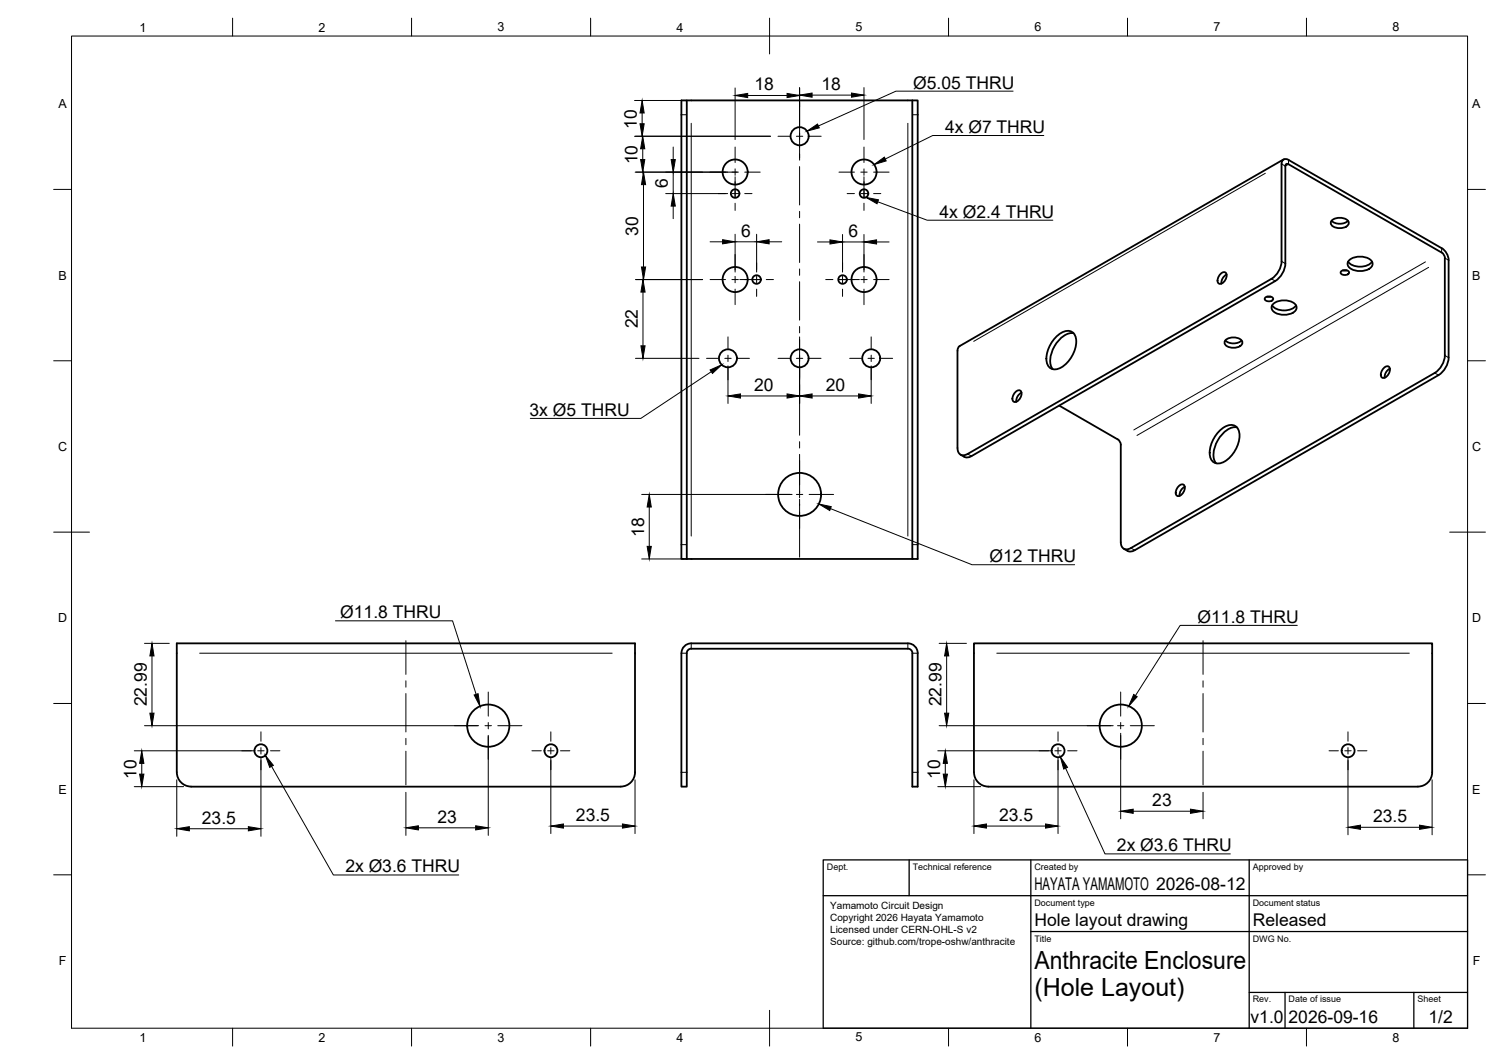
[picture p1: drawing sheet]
<svg xmlns="http://www.w3.org/2000/svg" width="420mm" height="297mm" viewBox="0 0 420 297" stroke-linecap="round" stroke-linejoin="round" font-family="sans-serif">
<!-- layer: Visible -->
<g fill="none" stroke="#000" stroke-width=".51">
<path d="M190.4 28h1.5v128h-1.5zM191.9 28h63M254.9 28h1.5v128h-1.5zM358.6 44.5l-90.8 52.3-.3 1.1v27.2a1.73 1.73 0 0 0 .8 1.8 1.73 1.73 0 0 0 2-.2M341.1 76.4a.91 .91 0 0 1 1.2-.3 .91 .91 0 0 1 .3 1.2l-.5 1.2a.98 .98 0 0 1-1.1 .8 .98 .98 0 0 1-.9-.9l.2-.9zM342.7 76.7a2.7 2.7 0 0 0-1.5 2.5M356.2 78.5l-85.7 49.2a2.55 2.55 0 0 1-2.2-.8M372 61.6a3.6 3.6 0 0 0 4.6 0M372.1 61.5a3.5 3.5 0 0 1 4.6 .4 1.58 1.58 0 0 1-1.8 1.8h-.6a2.23 2.23 0 0 1-2.5-1.5zM374.6 75.8a1.47 1.47 0 0 1 2.3 .3 1.38 1.38 0 0 1-2.4 0zM375.1 75.5h1.1M376.6 73a4.7 4.7 0 0 0 6.7 0"/>
<path d="M377 72.6a4.9 4.9 0 0 1 6.3 .4 1.72 1.72 0 0 1-1.5 2.4 4.7 4.7 0 0 1-5.2-1.1 1.32 1.32 0 0 1 .4-1.7zM402.7 70.5l-43.1-24.8-.5 .3v.4v27.1a6.3 6.3 0 0 1-2.9 5M402.8 70.5l.5 .5 .3 1v27.2M404.7 72.7v27.1M404.7 72.6l-.2-1.1-.5-1-1.3-1.2-42.7-24.7a1.21 1.21 0 0 0-1.4-.1 1.21 1.21 0 0 0-.6 1.3v27.1a6.3 6.3 0 0 1-2.8 4.9l-84.9 48.9M295.2 93.9a3.7 3.7 0 0 1 4.5-1.1 5.1 5.1 0 0 1 .2 5.9 7.5 7.5 0 0 1-4.9 4.4 2.45 2.45 0 0 1-2.7-3 9.3 9.3 0 0 1 2.9-6.2zM299.9 93a5.7 5.7 0 0 0-5.3 3.7 6.1 6.1 0 0 0-.5 6.4M342.3 95a3.5 3.5 0 0 0 4.6 0M342.4 94.9a3.4 3.4 0 0 1 4.6 .4 1.57 1.57 0 0 1-1.8 1.8h-.6a2.21 2.21 0 0 1-2.5-1.5zM353.4 83.2a1.47 1.47 0 0 1 2.3 .2 1.38 1.38 0 0 1-2.4 0zM353.9 82.8h1.1M355.4 85.3a4.7 4.7 0 0 0 6.7 0"/>
<path d="M355.7 84.8a4.9 4.9 0 0 1 6.3 .4 1.72 1.72 0 0 1-1.4 2.4 4.7 4.7 0 0 1-5.2-1.1 1.32 1.32 0 0 1 .3-1.7zM403.6 99.2a6.3 6.3 0 0 1-2.8 4.9l-84.9 48.9a1.73 1.73 0 0 1-2 .2 1.73 1.73 0 0 1-.8-1.9v-27.1l-.2-.7-.7-.9-16.3-9.4M404.7 99.8a6.3 6.3 0 0 1-2.8 4.9l-84.9 48.9M283.8 109.4a.91 .91 0 0 1 1.2-.4 .91 .91 0 0 1 .3 1.3l-.5 1.2a.98 .98 0 0 1-1.1 .7 .98 .98 0 0 1-.9-.9l.2-.8zM285.4 109.6a2.7 2.7 0 0 0-1.5 2.6M345.5 119.3a5.7 5.7 0 0 0-5.3 3.6 6.1 6.1 0 0 0-.5 6.4M386.7 102.7a.91 .91 0 0 1 1.2-.4 .91 .91 0 0 1 .4 1.3l-.6 1.2a.98 .98 0 0 1-1.1 .7 .98 .98 0 0 1-.9-.9l.2-.8zM388.3 102.9a2.7 2.7 0 0 0-1.5 2.6M329.4 135.6a.91 .91 0 0 1 1.2-.3 .91 .91 0 0 1 .4 1.2l-.6 1.3a.98 .98 0 0 1-1.1 .7 .98 .98 0 0 1-.9-.9l.2-.9zM331 135.9a2.7 2.7 0 0 0-1.5 2.5M340.8 120.2a3.7 3.7 0 0 1 4.5-1.1 5.1 5.1 0 0 1 .2 5.8 7.5 7.5 0 0 1-4.8 4.5 2.45 2.45 0 0 1-2.8-3 9.3 9.3 0 0 1 2.9-6.2zM191.9 156h63"/>
<path d="M313.9 153.2a2.39 2.39 0 0 0 3.1 .4M253.6 179.6h-60.5a2.77 2.77 0 0 0-2.7 2.8v37.2h1.5v-37.2a1.26 1.26 0 0 1 1.2-1.3h60.5M253.6 179.6a2.74 2.74 0 0 1 2.8 2.8v37.2h-1.5v-37.2M253.6 181.1a1.26 1.26 0 0 1 1.3 1.2M53.4 219.6a4 4 0 0 1-4-4v-36h128v36a4 4 0 0 1-4 4h-120M396.1 219.6a4 4 0 0 0 4-4v-36h-128v36a4 4 0 0 0 4 4h120"/>
<circle cx="223.4" cy="38" r="2.53"/>
<circle cx="205.4" cy="48" r="3.5"/>
<circle cx="205.4" cy="54" r="1.2"/>
<circle cx="241.4" cy="48" r="3.5"/>
<circle cx="241.4" cy="54" r="1.2"/>
<circle cx="205.4" cy="78" r="3.5"/>
<circle cx="211.4" cy="78" r="1.2"/>
<circle cx="235.4" cy="78" r="1.2"/>
<circle cx="241.4" cy="78" r="3.5"/>
<circle cx="203.4" cy="100" r="2.51"/>
<circle cx="223.4" cy="100" r="2.51"/>
<circle cx="243.4" cy="100" r="2.51"/>
<circle cx="223.4" cy="138" r="6"/>
<circle cx="72.9" cy="209.6" r="1.81"/>
<circle cx="136.4" cy="202.6" r="5.9"/>
<circle cx="153.9" cy="209.6" r="1.81"/>
<circle cx="295.6" cy="209.6" r="1.81"/>
<circle cx="313.1" cy="202.6" r="5.9"/>
<circle cx="376.6" cy="209.6" r="1.81"/>
</g>
<!-- layer: Visible Narrow -->
<g fill="none" stroke="#000" stroke-width=".28">
<path d="M190.4 32h1.4M193.1 34.4v115.3M253.6 34.4v115.3M255 32h1.3M353.5 48.4l-81.5 46.9M358.1 45.8l.9 .5M359.9 45.9l-.8 .4M360 44.7v1.1M355.2 77.9l1 .5M358.1 73l.9 .5M398.2 73.1l-81.5 46.9M399.1 74.6l-81.5 47"/>
<path d="M402.7 69.3v1.1M403.7 72.1l.9 .5M403.7 99.3l.9 .5M400.9 104.1l.9 .6M270.4 126.8l.9 .5M190.4 152h1.4M255 152h1.3M316 153l.9 .6M193.1 179.7v1.3M253.6 179.7v1.3M55.8 182.4h115.2M190.4 182.4h1.4"/>
<path d="M255 182.4h1.3M278.5 182.4h115.2M190.4 215.6h1.4M255 215.6h1.3"/>
</g>
<!-- layer: BORDER -->
<g fill="none" stroke="#000" stroke-width=".28">
<path d="M20 10.1h390v276.9h-390zM65 5.1v5M115 5.1v5M165 5.1v5M215 5.1v10M265 5.1v5M315 5.1v5M365 5.1v5M15 52.9h5M410 52.9h5M15 100.7h5M410 100.7h5"/>
<path d="M15 148.6h10M405 148.6h10M15 196.4h5M410 196.4h5M15 244.2h5M410 244.2h5M65 287v5M115 287v5M165 287v5M215 282.1v9.9M265 287v5M315 287v5"/>
<path d="M365 287v5"/>
</g>
<!-- layer: TITLEBLOCK -->
<path d="M230 240.1h180v46.9h-180zM230 250h180M254 240.1v9.9M288 240.1v46.9M349 240.1v46.9M288 260.1h122M349 277.1h61M359 277.1v9.9M395 277.1v9.9" fill="none" stroke="#000" stroke-width=".36"/>
<!-- layer: Smart Centers -->
<g fill="none" stroke="#000" stroke-width=".28">
<path d="M217.3 38h3.4M222.5 38h1.8M223.4 28.5v16.2M226 38h3.4M198.4 48.1h4.3M200.7 54h2M204.5 48.1h1.8M204.5 54h1.8M205.4 41v4.4M205.4 47.1v1.8M205.4 49.3v5.7M205.4 56.7v2"/>
<path d="M208 48.1h4.4M208 54h2.1M223.4 46.5v10.7M223.4 59v1.8M234.4 48.1h4.3M236.7 54h2M240.5 48.1h1.8M240.5 54h1.8M241.4 41v4.4M241.4 47.1v1.8M241.4 49.3v5.7M241.4 56.7v2"/>
<path d="M244.1 48.1h4.3M244.1 54h2M198.4 78h4.3M204.5 78h1.8M205.4 71v4.4M205.4 77.2v1.7M206.7 78h5.7M211.4 73.3v2.1M211.4 77.2v1.7M214.1 78h2M223.4 62.6v10.7M223.4 75.1v1.8"/>
<path d="M223.4 78.6v10.8M230.7 78h2M234.4 78h5.7M235.4 73.3v2.1M235.4 77.2v1.7M240.5 78h1.8M241.4 71v4.4M241.4 77.2v1.7M244.1 78h4.3M203.4 94.1v3.3M203.4 99.2v1.7M205.4 80.7v4.4"/>
<path d="M211.4 80.7v2M223.4 91.2v1.7M223.4 94.1v12M235.4 80.7v2M241.4 80.7v4.4M243.4 94.1v3.3M243.4 99.2v1.7M197.4 100h3.3M202.5 100h1.8M203.4 102.7v3.4M206.1 100h3.3M217.4 100h3.3"/>
<path d="M222.5 100h1.8M223.4 107.2v1.8M223.4 110.8v10.7M226 100h3.4M237.4 100h3.3M242.5 100h1.8M243.4 102.7v3.4M246 100h3.4M213.9 138h6.8M222.5 138h1.8M223.4 123.3v1.8M223.4 126.9v12"/>
<path d="M223.4 139.4v16.1M226 138h6.9M113.4 178.9v9.4M336.1 178.9v9.4M113.4 190.1v1.7M113.4 193.6v10.8M136.4 193.2v6.7M313.1 193.2v6.7M336.1 190.1v1.7M336.1 193.6v10.8M67.6 209.6h2.6M72 209.6h1.8"/>
<path d="M72.9 204.3v2.6M72.9 208.7v1.8M72.9 212.3v2.6M75.6 209.6h2.6M113.4 206.1v1.8M113.4 209.7v9.4M127 202.6h6.7M135.5 202.6h1.8M136.4 201.7v1.8M136.4 205.3v6.7M139.1 202.6h6.7M148.6 209.6h2.6"/>
<path d="M153 209.6h1.8M153.9 204.3v2.6M153.9 208.7v1.8M153.9 212.3v2.6M156.6 209.6h2.6M290.3 209.6h2.6M294.7 209.6h1.8M295.6 204.3v2.6M295.6 208.7v1.8M295.6 212.3v2.6M298.3 209.6h2.6M303.7 202.6h6.7"/>
<path d="M312.2 202.6h1.8M313.1 201.7v1.8M313.1 205.3v6.7M315.8 202.6h6.7M336.1 206.1v1.8M336.1 209.7v9.4M371.3 209.6h2.6M375.7 209.6h1.8M376.6 204.3v2.6M376.6 208.7v1.8M376.6 212.3v2.6M379.3 209.6h2.6"/>
</g>
<!-- layer: FD_Dimensions -->
<g fill="none" stroke="#000" stroke-width=".28">
<path d="M177.3 38h37.9M177.3 28.1h13.7M179.4 31.5v3.1M205.4 24.6v14.4M208.9 26.7h11M223.4 24.5v7.6M226.9 26.6h11M241.4 24.5v14.5M177.4 48.1h28.6M179.6 41.5v3M179.8 51.5v23M186 54h17.3"/>
<path d="M188.1 41v3.5M188.1 48.1v5.9M188.1 57.5v3.6M177.5 78h18.8M198.4 67.5h3.5M205.4 65.4v10.6M205.4 67.5h6M211.4 65.4v10.6M214.9 67.5h3.5M228.4 67.5h3.5M235.4 67.5h6M235.4 65.5v10.5"/>
<path d="M241.4 65.5v10.5M244.9 67.5h3.5M179.6 81.5v15M177.5 100h17.8M203.4 102.1v10.5M206.9 110.5h13M223.4 102.1v10.5M226.9 110.5h13M243.4 102.1v10.5M179.3 138h42M179.3 156h11.7M181.4 141.5v11"/>
<path d="M40.4 179.6h6.9M262.4 179.6h7.6M42.5 183.1v16M264.5 183.1v16M37.5 209.6h33.3M37.5 219.6h13.8M39.6 213.1v3M40.4 202.6h93M49.4 217.7v15.8M72.9 211.7v21.8M136.4 205.6v27.6M153.9 211.7v21"/>
<path d="M177.4 217.7v15M262 209.6h31.5M262 219.6h12M262.4 202.6h48.6M264.1 213.1v3M272.1 217.7v15M295.6 211.7v21M313.1 204.7v23.9M376.6 211.7v21.4M400.1 217.7v15.4M52.9 231.4h16.5M113.4 221.2v12"/>
<path d="M116.9 231.1h16M157.4 230.6h16.5M275.6 230.6h16.5M316.6 226.5h16M336.1 221.2v7.4M380.1 231h16.5"/>
</g>
<g fill="#000" stroke="#000" stroke-width=".28">
<path d="M178.8 34.6h1.2l-.6 3.4zM179.4 28.1l.6 3.4h-1.2zM205.4 26.7l3.5-.6v1.1zM219.9 26.1l3.5 .6-3.5 .5zM223.4 26.6l3.5-.6v1.1zM237.9 26l3.5 .6-3.5 .5zM179 44.5h1.1l-.5 3.6zM179.6 38l.5 3.5h-1.1zM179.8 48.1l.6 3.4h-1.2zM188.1 54l.6 3.5h-1.2zM187.5 44.5h1.2l-.6 3.6zM179.2 74.5h1.2l-.6 3.5z"/>
<path d="M201.9 66.9l3.5 .6-3.5 .6zM211.4 67.5l3.5-.6v1.2zM231.9 67l3.5 .5-3.5 .6zM241.4 67.5l3.5-.5v1.1zM179 96.5h1.2l-.6 3.5zM179.6 78l.6 3.5h-1.2zM203.4 110.5l3.5-.5v1.1zM219.9 110l3.5 .5-3.5 .6zM223.4 110.5l3.5-.5v1.1zM239.9 110l3.5 .5-3.5 .6zM181.4 138l.5 3.5h-1.1zM180.8 152.5h1.1l-.5 3.5z"/>
<path d="M41.9 199.1h1.1l-.5 3.5zM42.5 179.6l.5 3.5h-1.1zM263.9 199.1h1.1l-.5 3.5zM264.5 179.6l.5 3.5h-1.1zM39.6 209.6l.6 3.5h-1.2zM39 216.1h1.2l-.6 3.5zM264.1 209.6l.6 3.5h-1.2zM263.5 216.1h1.2l-.6 3.5zM49.4 231.4l3.5-.6v1.2zM69.4 230.8l3.5 .6-3.5 .6zM113.4 231.1l3.5-.6v1.2zM132.9 230.5l3.5 .6-3.5 .6z"/>
<path d="M153.9 230.6l3.5-.6v1.2zM173.9 230l3.5 .6-3.5 .6zM272.1 230.6l3.5-.6v1.2zM292.1 230l3.5 .6-3.5 .6zM313.1 226.5l3.5-.6v1.2zM332.6 225.9l3.5 .6-3.5 .6zM376.6 231l3.5-.6v1.1zM396.6 230.4l3.5 .6-3.5 .5z"/>
</g>
<!-- layer: Hole Notes -->
<path d="M225.4 36.6l3-2 .5 1.1zM241.9 55.1l3.5 .7-.4 1.1zM244.2 45.9l2.9-2 .5 1zM198.4 103.3l3.2-1.5-2.6 2.5zM228.7 140.7l3.5 .7-.4 1.1zM132.5 194l1.1-.3 .5 3.5zM316.7 193.9l1 .6-2.4 2.6zM74.1 210.9l2.3 2.8-1 .5zM296.2 211.3l2 2.9-1 .5z" fill="#000" stroke="#000" stroke-width=".28"/>
<path d="M283 25.4h-32.7l-21.7 9.8M291.6 37.8h-31l-13.3 6.6M245.2 56.3l13.8 5.2h35.1M198.7 103.8l-19.7 13h-30.9M232 142l39.5 15.7h28.7M93.7 173.3h32.7l6.6 20.5M362.4 174.6h-32.7l-12.5 19.6M75.9 213.9l17.2 30.4h35M297.7 214.5l11 23.9h35" fill="none" stroke="#000" stroke-width=".28"/>
<g font-size="7">
<text x="289" y="270.6">Anthracite Enclosure</text>
<text x="289" y="278.1">(Hole Layout)</text>
</g>
<g font-size="4.9">
<text x="210.7" y="25.2">18</text>
<text x="229.5" y="25.1">18</text>
<text x="255.1" y="24.8">Ø5.05 THRU</text>
<text x="177.9" y="35.9" transform="rotate(-90 177.9 35.9)">10</text>
<text x="264" y="37.1">4x Ø7 THRU</text>
<text x="178.1" y="45.9" transform="rotate(-90 178.1 45.9)">10</text>
<text x="186.6" y="52.4" transform="rotate(-90 186.6 52.4)">6</text>
<text x="178.3" y="65.8" transform="rotate(-90 178.3 65.8)">30</text>
<text x="262.5" y="60.8">4x Ø2.4 THRU</text>
<text x="207" y="66">6</text>
<text x="237" y="66.1">6</text>
<text x="178.2" y="91.7" transform="rotate(-90 178.2 91.7)">22</text>
<text x="210.7" y="109.1">20</text>
<text x="230.7" y="109.1">20</text>
<text x="147.9" y="116.1">3x Ø5 THRU</text>
<text x="179.9" y="149.9" transform="rotate(-90 179.9 149.9)">18</text>
<text x="276.4" y="157">Ø12 THRU</text>
<text x="95.1" y="172.6">Ø11.8 THRU</text>
<text x="334.6" y="173.9">Ø11.8 THRU</text>
<text x="41" y="197.2" transform="rotate(-90 41 197.2)">22.99</text>
<text x="263" y="197.2" transform="rotate(-90 263 197.2)">22.99</text>
<text x="38.1" y="217.5" transform="rotate(-90 38.1 217.5)">10</text>
<text x="262.6" y="217.5" transform="rotate(-90 262.6 217.5)">10</text>
<text x="321.9" y="225">23</text>
<text x="56.4" y="229.9">23.5</text>
<text x="122.2" y="229.6">23</text>
<text x="160.9" y="229.1">23.5</text>
<text x="279.1" y="229.1">23.5</text>
<text x="383.6" y="229.5">23.5</text>
<text x="312" y="237.7">2x Ø3.6 THRU</text>
<text x="96.5" y="243.6">2x Ø3.6 THRU</text>
<text x="289" y="248.5">HAYATA YAMAMOTO 2026-08-12</text>
<text x="289" y="258.6">Hole layout drawing</text>
<text x="350" y="258.6">Released</text>
<text x="349.4" y="285.7">v1.0</text>
<text x="360" y="285.5">2026-09-16</text>
<text x="399.1" y="285.7">1/2</text>
</g>
<g font-size="3.5">
<text x="39" y="8.8">1</text>
<text x="89" y="8.8">2</text>
<text x="139" y="8.8">3</text>
<text x="189" y="8.8">4</text>
<text x="239" y="8.8">5</text>
<text x="289" y="8.8">6</text>
<text x="339" y="8.8">7</text>
<text x="389" y="8.8">8</text>
<text x="16.3" y="30.2">A</text>
<text x="411.3" y="30.2">A</text>
<text x="16.3" y="78">B</text>
<text x="411.3" y="78">B</text>
<text x="16.2" y="125.9">C</text>
<text x="411.2" y="125.9">C</text>
<text x="16.2" y="173.7">D</text>
<text x="411.2" y="173.7">D</text>
<text x="16.3" y="221.6">E</text>
<text x="411.3" y="221.6">E</text>
<text x="16.4" y="269.4">F</text>
<text x="411.4" y="269.4">F</text>
<text x="39" y="290.8">1</text>
<text x="89" y="290.8">2</text>
<text x="139" y="290.8">3</text>
<text x="189" y="290.8">4</text>
<text x="239" y="290.8">5</text>
<text x="289" y="290.8">6</text>
<text x="339" y="290.8">7</text>
<text x="389" y="290.8">8</text>
</g>
<g font-size="2.8">
<text x="231.9" y="253.8">Yamamoto Circuit Design</text>
<text x="231.9" y="257.2">Copyright 2026 Hayata Yamamoto</text>
<text x="231.9" y="260.6">Licensed under CERN-OHL-S v2</text>
<text x="231.9" y="264">Source: github.com/trope-oshw/anthracite</text>
</g>
<g font-size="2.5">
<text x="231" y="242.9">Dept.</text>
<text x="255" y="242.9">Technical reference</text>
<text x="289" y="242.9">Created by</text>
<text x="350" y="242.9">Approved by</text>
<text x="289" y="252.8">Document type</text>
<text x="350" y="252.8">Document status</text>
<text x="289" y="262.9">Title</text>
<text x="350" y="262.9">DWG No.</text>
<text x="350" y="279.9">Rev.</text>
<text x="360" y="279.9">Date of issue</text>
<text x="396" y="279.9">Sheet</text>
</g>
</svg>
